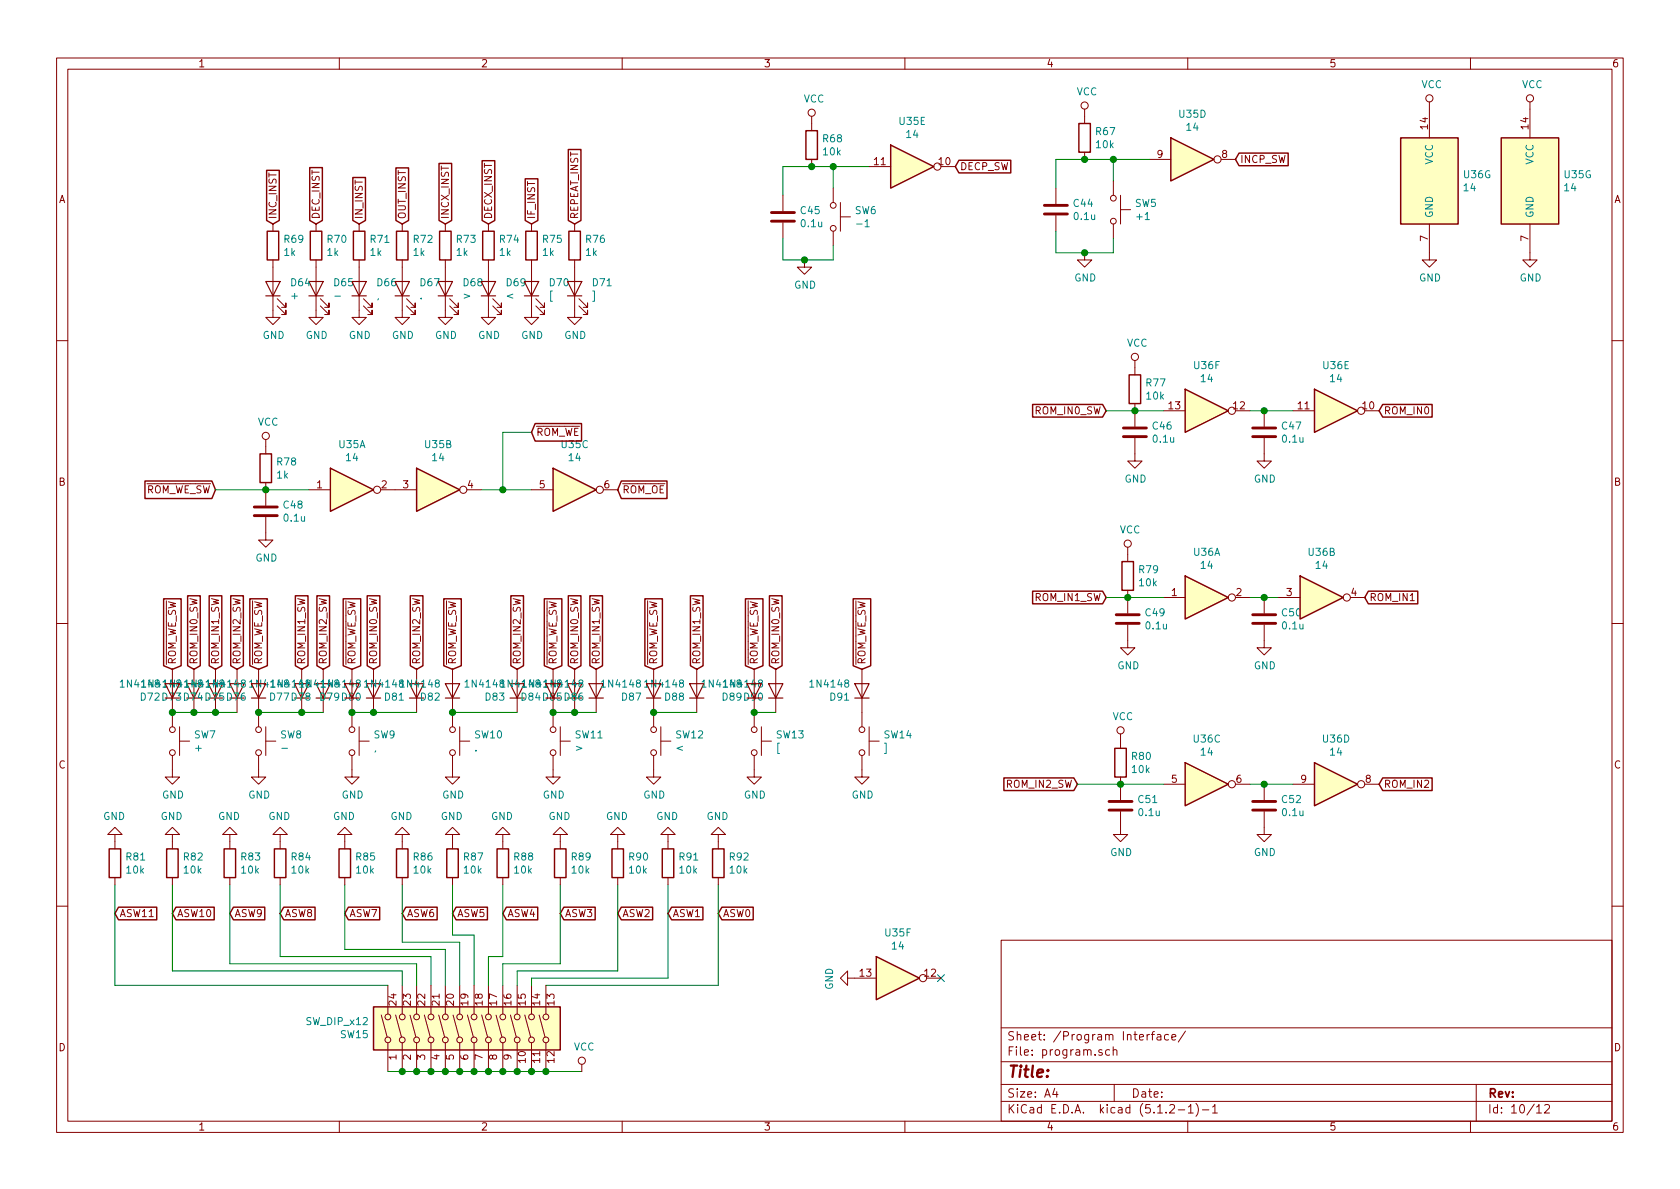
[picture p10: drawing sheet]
<svg xmlns="http://www.w3.org/2000/svg" width="297mm" height="210mm" viewBox="0 0 297 210" stroke-linecap="round" stroke-linejoin="round" font-family="sans-serif">
<g fill="none" stroke="#840000" stroke-width=".18">
<path d="M10 10.3h277v189.9h-277zM12 12.2h273v186.1h-273zM60 10.3v1.9M110 10.3v1.9M160 10.3v1.9M191.8 19.3v2.5M210 10.3v1.9M252.7 18v6.4M260 10.3v1.9M270.5 18v6.4M48.3 39.6v1.3M55.9 39.6v1.3"/>
<path d="M63.5 39.6v1.3M71.1 39.6v1.3M78.7 39.6v1.3M86.4 39.6v1.3M94 39.6v1.3M101.6 39.6v1.3M138.4 34.5v2.8M138.4 39.4v2.8M143.5 20.6v2.5M143.5 28.2v1.3M147.3 33.3v2.5M148.6 38.3h1.8"/>
<path d="M148.6 35.8v5.1M153.7 29.5h3.8M166.4 29.5h2.5M186.7 33.3v2.8M186.7 38.1v2.8M191.8 26.9v1.3M196.8 32v2.5M196.8 39.6v2.6M198.1 34.5v5.1M198.1 37.1h1.8M203.2 28.2h3.8M215.9 28.2h2.5"/>
<path d="M252.7 39.6v6.4h1.3l-1.3 1.2-1.2-1.2h1.2M270.5 39.6v6.4h1.3l-1.3 1.2-1.3-1.2h1.3M48.3 46v10.1h1.2l-1.2 1.3-1.3-1.3h1.3M49 54.1l1.5 1.5v-.7v.7h-.7M49 52.8l1.5 1.6v-.8v.8h-.7M55.9 46v10.1h1.2l-1.2 1.3-1.3-1.3h1.3M56.6 54.1l1.6 1.5v-.7v.7h-.8M56.6 52.8l1.6 1.6v-.8v.8h-.8M63.5 46v10.1h1.3l-1.3 1.3-1.3-1.3h1.3M64.3 54.1l1.5 1.5v-.7v.7h-.8M64.3 52.8l1.5 1.6v-.8v.8h-.8M71.1 46v10.1h1.3l-1.3 1.3-1.3-1.3h1.3"/>
<path d="M71.9 54.1l1.5 1.5v-.7v.7h-.8M71.9 52.8l1.5 1.6v-.8v.8h-.8M78.7 46v10.1h1.3l-1.3 1.3-1.2-1.3h1.2M79.5 54.1l1.5 1.5v-.7v.7h-.7M79.5 52.8l1.5 1.6v-.8v.8h-.7M86.4 46v10.1h1.2l-1.2 1.3-1.3-1.3h1.3M87.1 54.1l1.5 1.5v-.7v.7h-.7M87.1 52.8l1.5 1.6v-.8v.8h-.7M94 46v10.1h1.2l-1.2 1.3-1.3-1.3h1.3M94.7 54.1l1.6 1.5v-.7v.7h-.8M94.7 52.8l1.6 1.6v-.8v.8h-.8M101.6 46v10.1h1.3l-1.3 1.3-1.3-1.3h1.3"/>
<path d="M102.4 54.1l1.5 1.5v-.7v.7h-.8M102.4 52.8l1.5 1.6v-.8v.8h-.8M142.2 46v1.2h1.3l-1.3 1.3-1.2-1.3h1.2M147.3 40.9v2.5M191.8 44.7v1.3h1.2l-1.2 1.2-1.3-1.2h1.3M10 60.2h2M47 77.7v2.6M200.7 77.5v4h1.2l-1.2 1.3-1.3-1.3h1.3M200.7 63.7v2.6M200.7 71.4v4M205.7 72.6h3.8M218.4 72.6h2.6"/>
<path d="M223.5 77.5v4h1.3l-1.3 1.3-1.3-1.3h1.3M223.5 72.6v2.8M228.6 72.6h3.8M241.3 72.6h2.5M285 60.2h2M47 91.4v4.1h1.3l-1.3 1.3-1.3-1.3h1.3M47 85.3v4.1M54.6 86.6h3.8M67.3 86.6h6.4M82.5 86.6h2.6M94 86.6h3.8M106.7 86.6h2.5"/>
<path d="M199.4 96.8v2.5M10 110.3h2M30.5 118.4v10.1M34.3 118.4v7.6M38.1 118.4v7.6M41.9 118.4v7.6M45.7 118.4v10.1M53.3 118.4v7.6M57.1 118.4v7.6M62.2 118.4v10.1M66 118.4v7.6M73.7 118.4v7.6"/>
<path d="M80 118.4v10.1M91.4 118.4v7.6M97.8 118.4v10.1M101.6 118.4v7.6M105.4 118.4v7.6M115.6 118.4v10.1M123.2 118.4v7.6M133.3 118.4v10.1M137.2 118.4v7.6M152.4 118.4v10.1M199.4 110.5v4h1.3l-1.3 1.3-1.3-1.3h1.3M199.4 104.4v4.1"/>
<path d="M205.7 105.7h3.8M218.4 105.7h2.6M223.5 110.5v4h1.3l-1.3 1.3-1.3-1.3h1.3M223.5 105.7v2.8M226.1 105.7h3.8M238.8 105.7h2.5M285 110.3h2M30.5 133.6v3.8h1.2l-1.2 1.3-1.3-1.3h1.3M31.7 131.1h1.8M31.7 128.5v5.1M45.7 133.6v3.8h1.3l-1.3 1.3-1.3-1.3h1.3M47 131.1h1.8"/>
<path d="M47 128.5v5.1M62.2 133.6v3.8h1.3l-1.3 1.3-1.2-1.3h1.2M63.5 131.1h1.8M63.5 128.5v5.1M80 133.6v3.8h1.3l-1.3 1.3-1.3-1.3h1.3M81.3 131.1h1.8M81.3 128.5v5.1M97.8 133.6v3.8h1.3l-1.3 1.3-1.3-1.3h1.3M99.1 131.1h1.7M99.1 128.5v5.1M115.6 133.6v3.8h1.2l-1.2 1.3-1.3-1.3h1.3M116.8 131.1h1.8"/>
<path d="M116.8 128.5v5.1M133.3 133.6v3.8h1.3l-1.3 1.3-1.2-1.3h1.2M134.6 131.1h1.8M134.6 128.5v5.1M152.4 133.6v3.8h1.3l-1.3 1.3-1.3-1.3h1.3M153.7 131.1h1.7M153.7 128.5v5.1M198.1 129.8v2.5M198.1 137.4v4.1M205.7 138.7h3.8M218.4 138.7h2.6M223.5 138.7v2.8"/>
<path d="M228.6 138.7h3.8M241.3 138.7h2.5M20.3 147.6h1.3l-1.3-1.3-1.3 1.3h1.3v2.5M20.3 155.2v1.3M30.5 147.6h1.2l-1.2-1.3-1.3 1.3h1.3v2.5M30.5 155.2v1.3M40.6 147.6h1.3l-1.3-1.3-1.2 1.3h1.2v2.5M40.6 155.2v1.3M49.5 147.6h1.3l-1.3-1.3-1.2 1.3h1.2v2.5M49.5 155.2v1.3M61 147.6h1.2l-1.2-1.3-1.3 1.3h1.3v2.5M61 155.2v1.3"/>
<path d="M71.1 147.6h1.3l-1.3-1.3-1.3 1.3h1.3v2.5M71.1 155.2v1.3M80 147.6h1.3l-1.3-1.3-1.3 1.3h1.3v2.5M80 155.2v1.3M88.9 147.6h1.3l-1.3-1.3-1.3 1.3h1.3v2.5M88.9 155.2v1.3M99.1 147.6h1.2l-1.2-1.3-1.3 1.3h1.3v2.5M99.1 155.2v1.3M109.2 147.6h1.3l-1.3-1.3-1.3 1.3h1.3v2.5M109.2 155.2v1.3M118.1 147.6h1.3l-1.3-1.3-1.3 1.3h1.3v2.5M118.1 155.2v1.3"/>
<path d="M127 147.6h1.3l-1.3-1.3-1.3 1.3h1.3v2.5M127 155.2v1.3M198.1 143.5v4.1h1.3l-1.3 1.2-1.3-1.2h1.3M223.5 143.5v4.1h1.3l-1.3 1.2-1.3-1.2h1.3M10 160.2h2M67.4 179.5l1.1 3.9M68.6 174.2v5.1M70 179.5l1 3.9M71.1 174.2v5.1M72.5 179.5l1 3.9M73.7 174.2v5.1M75 179.5l1.1 3.9"/>
<path d="M76.2 174.2v5.1M77.6 179.5l1 3.9M78.7 174.2v5.1M80.1 179.5l1.1 3.9M81.3 174.2v5.1M82.7 179.5l1 3.9M83.8 174.2v5.1M85.2 179.5l1 3.9M86.4 174.2v5.1M87.7 179.5l1 3.9M88.9 174.2v5.1M90.2 179.5l1.1 3.9"/>
<path d="M91.4 174.2v5.1M92.8 179.5l1 3.9M94 174.2v5.1M95.3 179.5l1.1 3.9M96.5 174.2v5.1M149.9 173v-1.3l-1.3 1.3 1.3 1.2v-1.2h5M163.8 173h2.6M177 166.3h108v32h-108zM285 160.2h2M60 198.3v1.9M68.6 184.4v5.1M71.1 184.4v5.1"/>
<path d="M73.7 184.4v5.1M76.2 184.4v5.1M78.7 184.4v5.1M81.3 184.4v5.1M83.8 184.4v5.1M86.4 184.4v5.1M88.9 184.4v5.1M91.4 184.4v5.1M94 184.4v5.1M96.5 184.4v5.1M102.9 188.2v1.3M110 198.3v1.9"/>
<path d="M160 198.3v1.9M177 194.8h108M177 191.8h108M177 187.8h108M177 181.8h108M186.5 192.5l-.4 1h1M186.8 193v1M194.8 185.7a.37 .37 0 0 0-.5 .1v.2l.5 .2 .1 .1-.2 .3-.4-.1M196.2 185.7l-.4-.1-.3 .3 .1 .6 .2 .1 .4-.1M196.8 185.7h.1a.37 .37 0 0 1 .6 .1v.8M196.8 185.1v1.5M197 191.8v3"/>
<path d="M203.3 182.9l-.5 .3M203.6 182.9h.5M204.1 182.4l-.3 .2v1.3M204.6 183h.6l.1 .9M205.3 183.3l-.6 .1a.29 .29 0 0 0-.2 .2 .29 .29 0 0 0 .2 .3l.6-.1M206.6 183l-.4-.1-.3 .3 .1 .6 .2 .1 .4-.1M206.8 195.5l.2-.2h.4l.2 .2 .1 .3-.1 .2-.8 .8h.9M207.2 183.4l.7-.1-.1-.3-.4-.1-.2 .2 .1 .7h.5M208.3 196.3h1.2M209.6 182.3l-1.3 2M210 198.3v1.9M210.1 195.8l.4-.5v1.5"/>
<path d="M210.1 196.8h.9M211.5 195.1a1.71 1.71 0 0 1 0 2.3M212.6 196.3h1.1M214.4 195.8l.4-.5v1.5M214.4 196.8h.8M260 198.3v1.9M261 191.8v6.5M271.7 195.8l.4-.5v1.5M271.7 196.8h.8M273.1 195.5l.2-.2h.4l.2 .2 .1 .3-.1 .2-.9 .8h1"/>
<circle cx="143.5" cy="19.9" r=".63"/>
<circle cx="191.8" cy="18.7" r=".63"/>
<circle cx="252.7" cy="17.4" r=".63"/>
<circle cx="270.5" cy="17.4" r=".63"/>
<circle cx="147.3" cy="36.3" r=".51"/>
<circle cx="165.7" cy="29.5" r=".63"/>
<circle cx="196.9" cy="39.1" r=".51"/>
<circle cx="196.9" cy="35" r=".51"/>
<circle cx="215.3" cy="28.2" r=".63"/>
<circle cx="147.3" cy="40.4" r=".51"/>
<circle cx="47" cy="77.1" r=".63"/>
<circle cx="200.7" cy="63.1" r=".63"/>
<circle cx="217.8" cy="72.6" r=".63"/>
<circle cx="240.7" cy="72.6" r=".63"/>
<circle cx="66.7" cy="86.6" r=".63"/>
<circle cx="81.9" cy="86.6" r=".63"/>
<circle cx="106" cy="86.6" r=".63"/>
<circle cx="199.4" cy="96.1" r=".63"/>
<circle cx="217.8" cy="105.7" r=".63"/>
<circle cx="238.1" cy="105.7" r=".63"/>
<circle cx="30.5" cy="133.1" r=".51"/>
<circle cx="30.5" cy="129" r=".51"/>
<circle cx="45.7" cy="133.1" r=".51"/>
<circle cx="45.7" cy="129" r=".51"/>
<circle cx="62.2" cy="129" r=".51"/>
<circle cx="62.2" cy="133.1" r=".51"/>
<circle cx="80" cy="133.1" r=".51"/>
<circle cx="80" cy="129" r=".51"/>
<circle cx="97.8" cy="129" r=".51"/>
<circle cx="97.8" cy="133.1" r=".51"/>
<circle cx="115.6" cy="133.1" r=".51"/>
<circle cx="115.6" cy="129" r=".51"/>
<circle cx="133.4" cy="133.1" r=".51"/>
<circle cx="133.4" cy="129" r=".51"/>
<circle cx="152.4" cy="129" r=".51"/>
<circle cx="152.4" cy="133.1" r=".51"/>
<circle cx="198.1" cy="129.2" r=".63"/>
<circle cx="217.8" cy="138.7" r=".63"/>
<circle cx="240.7" cy="138.7" r=".63"/>
<circle cx="68.6" cy="179.8" r=".51"/>
<circle cx="71.1" cy="179.8" r=".51"/>
<circle cx="73.7" cy="179.8" r=".51"/>
<circle cx="76.2" cy="179.8" r=".51"/>
<circle cx="78.7" cy="179.8" r=".51"/>
<circle cx="81.3" cy="179.8" r=".51"/>
<circle cx="83.8" cy="179.8" r=".51"/>
<circle cx="86.4" cy="179.8" r=".51"/>
<circle cx="88.9" cy="179.8" r=".51"/>
<circle cx="91.4" cy="179.8" r=".51"/>
<circle cx="94" cy="179.8" r=".51"/>
<circle cx="96.5" cy="179.8" r=".51"/>
<circle cx="163.2" cy="173" r=".63"/>
<circle cx="68.6" cy="183.9" r=".51"/>
<circle cx="71.1" cy="183.9" r=".51"/>
<circle cx="73.7" cy="183.9" r=".51"/>
<circle cx="76.2" cy="183.9" r=".51"/>
<circle cx="78.7" cy="183.9" r=".51"/>
<circle cx="81.3" cy="183.9" r=".51"/>
<circle cx="83.8" cy="183.9" r=".51"/>
<circle cx="86.4" cy="183.9" r=".51"/>
<circle cx="88.9" cy="183.9" r=".51"/>
<circle cx="91.4" cy="183.9" r=".51"/>
<circle cx="94" cy="183.9" r=".51"/>
<circle cx="96.5" cy="183.9" r=".51"/>
<circle cx="102.9" cy="187.6" r=".63"/>
</g>
<g fill="none" stroke="#840000" stroke-width=".2">
<path d="M47 49.8h2.5l-1.2 2.5zM47 52.3h2.5M54.6 49.8h2.5l-1.2 2.5zM54.6 52.3h2.5M62.2 49.8h2.6l-1.3 2.5zM62.2 52.3h2.6M69.8 49.8h2.6l-1.3 2.5zM69.8 52.3h2.6M77.5 49.8h2.5l-1.3 2.5zM77.5 52.3h2.5M85.1 49.8h2.5l-1.2 2.5zM85.1 52.3h2.5"/>
<path d="M92.7 49.8h2.5l-1.2 2.5zM92.7 52.3h2.5M100.3 49.8h2.6l-1.3 2.5zM100.3 52.3h2.6M29.2 120.9h2.5l-1.2 2.5zM33 120.9h2.6l-1.3 2.5zM36.8 120.9h2.6l-1.3 2.5zM40.6 120.9h2.6l-1.3 2.5zM44.4 120.9h2.6l-1.3 2.5zM44.4 123.4h2.6M52.1 120.9h2.5l-1.3 2.5zM55.9 120.9h2.5l-1.3 2.5z"/>
<path d="M55.9 123.4h2.5M61 120.9h2.5l-1.3 2.5zM64.8 120.9h2.5l-1.3 2.5zM64.8 123.4h2.5M72.4 120.9h2.5l-1.2 2.5zM72.4 123.4h2.5M78.7 120.9h2.6l-1.3 2.5zM78.7 123.4h2.6M90.2 120.9h2.5l-1.3 2.5zM90.2 123.4h2.5M96.5 120.9h2.6l-1.3 2.5zM100.3 120.9h2.6l-1.3 2.5z"/>
<path d="M104.1 120.9h2.6l-1.3 2.5zM104.1 123.4h2.6M114.3 120.9h2.5l-1.2 2.5zM114.3 123.4h2.5M121.9 120.9h2.6l-1.3 2.5zM121.9 123.4h2.6M132.1 120.9h2.5l-1.3 2.5zM135.9 120.9h2.5l-1.2 2.5zM135.9 123.4h2.5M151.1 120.9h2.6l-1.3 2.5zM151.1 123.4h2.6"/>
</g>
<g fill="none" stroke="#840000" stroke-width=".25">
<path d="M47.1 30.1h2.3v8.9l-1.1 .6-1.2-.6zM54.8 29.6h2.2v9.4l-1.1 .6-1.1-.6zM62.4 31.4h2.2v7.6l-1.1 .6-1.1-.6zM70 29.7h2.2v9.3l-1.1 .6-1.1-.6zM77.6 28.9h2.3v10.1l-1.2 .6-1.1-.6zM85.2 28.4h2.3v10.6l-1.1 .6-1.2-.6zM92.9 31.6h2.2v7.4l-1.1 .6-1.1-.6zM100.5 26.4h2.2v12.6l-1.1 .6-1.1-.6zM142.5 23.1h2v5.1h-2zM157.5 25.6l7.6 3.9-7.6 3.8zM169.5 28.3h9.2v2.3h-9.2l-.6-1.1zM190.8 21.8h2v5.1h-2z"/>
<path d="M207 24.4l7.6 3.8-7.6 3.8zM219.1 27.1h8.7v2.2h-8.7l-.7-1.1zM247.6 24.4h10.2v15.2h-10.2zM265.4 24.4h10.2v15.2h-10.2zM47.2 40.9h2.1v5.1h-2.1zM54.9 40.9h2v5.1h-2zM62.5 40.9h2v5.1h-2zM70.1 40.9h2v5.1h-2zM77.7 40.9h2.1v5.1h-2.1zM85.3 40.9h2.1v5.1h-2.1zM93 40.9h2v5.1h-2zM100.6 40.9h2v5.1h-2z"/>
<path d="M94.6 74.9h8.2v3.1h-8.2l-.6-1.6zM182.6 71.5h12.3l.7 1.1-.7 1.2h-12.3zM199.6 66.3h2.1v5.1h-2.1zM209.5 68.8l7.7 3.8-7.7 3.8zM232.4 68.8l7.6 3.8-7.6 3.8zM244.5 71.5h8.7v2.3h-8.7l-.7-1.2zM25.6 85.1h11.9l.6 1.5-.6 1.6h-11.9zM46 80.3h2v5h-2zM58.4 82.8l7.6 3.8-7.6 3.8zM73.7 82.8l7.6 3.8-7.6 3.8zM97.8 82.8l7.6 3.8-7.6 3.8zM109.9 85.1h8v3.1h-8l-.7-1.6z"/>
<path d="M198.4 99.3h2v5.1h-2zM28.9 105.9h3.1v11.8l-1.5 .7-1.6-.7zM33.2 105.4h2.2v12.3l-1.1 .7-1.1-.7zM37 105.4h2.2v12.3l-1.1 .7-1.1-.7zM40.8 105.4h2.2v12.3l-1.1 .7-1.1-.7zM44.2 105.9h3.1v11.8l-1.6 .7-1.5-.7zM52.2 105.4h2.3v12.3l-1.2 .7-1.1-.7zM56 105.4h2.3v12.3l-1.2 .7-1.1-.7zM60.7 105.9h3.1v11.8l-1.6 .7-1.5-.7zM64.9 105.4h2.3v12.3l-1.2 .7-1.1-.7zM72.5 105.4h2.3v12.3l-1.1 .7-1.2-.7zM78.5 105.9h3.1v11.8l-1.6 .7-1.5-.7z"/>
<path d="M90.3 105.4h2.3v12.3l-1.2 .7-1.1-.7zM96.2 105.9h3.1v11.8l-1.5 .7-1.6-.7zM100.5 105.4h2.2v12.3l-1.1 .7-1.1-.7zM104.3 105.4h2.2v12.3l-1.1 .7-1.1-.7zM114 105.9h3.1v11.8l-1.5 .7-1.6-.7zM122.1 105.4h2.2v12.3l-1.1 .7-1.1-.7zM131.8 105.9h3.1v11.8l-1.6 .7-1.5-.7zM136 105.4h2.3v12.3l-1.1 .7-1.2-.7zM150.9 105.9h3v11.8l-1.5 .7-1.5-.7zM182.6 104.5h12.3l.7 1.2-.7 1.1h-12.3zM209.5 101.8l7.7 3.9-7.7 3.8zM229.9 101.8l7.6 3.9-7.6 3.8z"/>
<path d="M241.9 104.5h8.8v2.3h-8.8l-.6-1.1zM177.5 137.6h12.4l.6 1.1-.6 1.1h-12.4zM197.1 132.3h2v5.1h-2zM209.5 134.9l7.7 3.8-7.7 3.8zM232.4 134.9l7.6 3.8-7.6 3.8zM244.5 137.6h8.7v2.2h-8.7l-.7-1.1zM19.3 150.1h2v5.1h-2zM29.5 150.1h2v5.1h-2zM39.6 150.1h2.1v5.1h-2.1zM48.5 150.1h2v5.1h-2zM59.9 150.1h2.1v5.1h-2.1zM70.1 150.1h2v5.1h-2z"/>
<path d="M79 150.1h2v5.1h-2zM87.9 150.1h2v5.1h-2zM98 150.1h2.1v5.1h-2.1zM108.2 150.1h2v5.1h-2zM117.1 150.1h2v5.1h-2zM126 150.1h2v5.1h-2zM21 160.4h6.7v2.3h-6.7l-.7-1.2zM31.1 160.4h6.8v2.3h-6.8l-.6-1.2zM41.3 160.4h5.5v2.3h-5.5l-.7-1.2zM50.2 160.4h5.5v2.3h-5.5l-.7-1.2zM61.6 160.4h5.5v2.3h-5.5l-.6-1.2zM66 178h33.1v7.7h-33.1z"/>
<path d="M71.8 160.4h5.5v2.3h-5.5l-.7-1.2zM80.6 160.4h5.6v2.3h-5.6l-.6-1.2zM89.5 160.4h5.6v2.3h-5.6l-.6-1.2zM99.7 160.4h5.5v2.3h-5.5l-.6-1.2zM109.9 160.4h5.5v2.3h-5.5l-.7-1.2zM118.7 160.4h5.6v2.3h-5.6l-.6-1.2zM127.6 160.4h5.6v2.3h-5.6l-.6-1.2zM154.9 169.2l7.7 3.8-7.7 3.8z"/>
</g>
<path d="M153 40.1h.7M35.5 120.2l-.3 .9h.8" fill="none" stroke="#008484" stroke-width=".18"/>
<g fill="none" stroke="#008400" stroke-width=".18">
<path d="M147.3 29.5v3.8M153.7 29.5h-15.3v5M196.8 28.2v3.8M203.2 28.2h-16.5v5.1M138.4 42.2v3.8h8.9v-2.6M186.7 40.9v3.8h10.1v-2.5M94 76.4h-5.1v10.2M195.6 72.6h10.1M221 72.6h7.6M38.1 86.6h16.5M85.1 86.6h8.9M195.6 105.7h10.1"/>
<path d="M221 105.7h5.1M30.5 126h11.4M45.7 126h11.4M62.2 126h11.5M80 126h11.4M97.8 126h7.6M115.6 126h7.6M133.3 126h3.9M190.5 138.7h15.2M221 138.7h7.6M20.3 156.5v17.7h48.3M30.5 156.5v15.2h40.6v2.5"/>
<path d="M40.6 156.5v13.9h33.1v3.8M49.5 156.5v12.7h26.7v5M61 156.5v11.4h17.7v6.3M71.1 156.5v10.1h10.2v7.6M80 156.5v8.8h3.8v8.9M88.9 156.5v12.7h-2.5v5M99.1 156.5v13.9h-10.2v3.8M109.2 156.5v15.2h-17.8v2.5M118.1 156.5v16.5h-24.1v1.2M127 156.5v17.7h-30.5M68.6 189.5h34.3"/>
</g>
<g fill="#008400" stroke="#008400" stroke-width=".25">
<circle cx="34.3" cy="126" r=".51"/>
<circle cx="38.1" cy="126" r=".51"/>
<circle cx="30.5" cy="126" r=".51"/>
<circle cx="53.3" cy="126" r=".51"/>
<circle cx="45.7" cy="126" r=".51"/>
<circle cx="66" cy="126" r=".51"/>
<circle cx="62.2" cy="126" r=".51"/>
<circle cx="80" cy="126" r=".51"/>
<circle cx="101.6" cy="126" r=".51"/>
<circle cx="97.8" cy="126" r=".51"/>
<circle cx="115.6" cy="126" r=".51"/>
<circle cx="133.4" cy="126" r=".51"/>
<circle cx="191.8" cy="44.7" r=".51"/>
<circle cx="191.8" cy="28.2" r=".51"/>
<circle cx="142.2" cy="46" r=".51"/>
<circle cx="143.5" cy="29.5" r=".51"/>
<circle cx="147.3" cy="29.5" r=".51"/>
<circle cx="196.9" cy="28.2" r=".51"/>
<circle cx="47" cy="86.6" r=".51"/>
<circle cx="200.7" cy="72.6" r=".51"/>
<circle cx="199.4" cy="105.7" r=".51"/>
<circle cx="198.1" cy="138.7" r=".51"/>
<circle cx="223.5" cy="72.6" r=".51"/>
<circle cx="223.5" cy="138.7" r=".51"/>
<circle cx="223.5" cy="105.7" r=".51"/>
<circle cx="88.9" cy="86.6" r=".51"/>
<circle cx="71.1" cy="189.5" r=".51"/>
<circle cx="73.7" cy="189.5" r=".51"/>
<circle cx="76.2" cy="189.5" r=".51"/>
<circle cx="78.7" cy="189.5" r=".51"/>
<circle cx="81.3" cy="189.5" r=".51"/>
<circle cx="83.8" cy="189.5" r=".51"/>
<circle cx="86.4" cy="189.5" r=".51"/>
<circle cx="88.9" cy="189.5" r=".51"/>
<circle cx="91.4" cy="189.5" r=".51"/>
<circle cx="94" cy="189.5" r=".51"/>
<circle cx="96.5" cy="189.5" r=".51"/>
</g>
<g fill="#ffffc2" stroke="#ffffc2" stroke-width=".18">
<path d="M58.4 82.8l7.6 3.8-7.6 3.8z"/>
<path d="M207 24.4l7.6 3.8-7.6 3.8z"/>
<path d="M157.5 25.6l7.6 3.9-7.6 3.8z"/>
<path d="M265.4 24.4h10.2v15.2h-10.2z"/>
<path d="M209.5 101.8l7.7 3.9-7.7 3.8z"/>
<path d="M209.5 134.9l7.7 3.8-7.7 3.8z"/>
<path d="M209.5 68.8l7.7 3.8-7.7 3.8z"/>
<path d="M247.6 24.4h10.2v15.2h-10.2z"/>
<path d="M97.8 82.8l7.6 3.8-7.6 3.8z"/>
<path d="M73.7 82.8l7.6 3.8-7.6 3.8z"/>
<path d="M232.4 134.9l7.6 3.8-7.6 3.8z"/>
<path d="M229.9 101.8l7.6 3.9-7.6 3.8z"/>
<path d="M232.4 68.8l7.6 3.8-7.6 3.8z"/>
<path d="M154.9 169.2l7.7 3.8-7.7 3.8z"/>
<path d="M66 178h33.1v7.7h-33.1z"/>
</g>
<g fill="none" stroke="#840000" stroke-width=".51">
<path d="M136.4 39.1h4.1M136.4 37.6h4.1M184.7 37.8h4M184.7 36.3h4M198.6 77.2h4.1M198.6 75.7h4.1M221.5 77.2h4.1M221.5 75.7h4.1M45 91.2h4M45 89.7h4M197.4 110.2h4M197.4 108.7h4"/>
<path d="M221.5 110.2h4.1M221.5 108.7h4.1M196.1 143.3h4.1M196.1 141.7h4.1M221.5 143.3h4.1M221.5 141.7h4.1"/>
</g>
<path d="M165.8 172.4l1.2 1.2M167 172.4l-1.2 1.2" fill="none" stroke="#000084" stroke-width=".18"/>
<text font-size="2.8" fill="#840000" x="178" y="190.5">Title:</text>
<g font-size="2.1" fill="#840000">
<text x="178" y="184">Sheet: /Program Interface/</text>
<text x="178" y="186.7">File: program.sch</text>
<text x="178" y="196.9">KiCad E.D.A. kicad (5.1.2-1)-1</text>
<text x="178" y="194.1">Size: A4</text>
<text x="200" y="194.1">Date:</text>
<text x="263" y="194.1">Rev:</text>
<text x="263" y="196.9">Id: 10/12</text>
</g>
<g font-size="1.8" fill="#840000">
<text x="35" y="11.9">1</text>
<text x="85" y="11.9">2</text>
<text x="135" y="11.9">3</text>
<text x="185" y="11.9">4</text>
<text x="235" y="11.9">5</text>
<text x="285" y="11.9">6</text>
<text x="252.5" y="22.8" transform="rotate(-90 252.5 22.8)">14</text>
<text x="270.3" y="22.8" transform="rotate(-90 270.3 22.8)">14</text>
<text x="154.6" y="29.2">11</text>
<text x="166" y="29.2">10</text>
<text x="204.6" y="27.9">9</text>
<text x="216.1" y="27.9">8</text>
<text x="219.2" y="28.8">INCP_SW</text>
<text x="10.4" y="35.9">A</text>
<text x="169.7" y="30.1">DECP_SW</text>
<text x="285.4" y="35.9">A</text>
<text x="48.9" y="38.8" transform="rotate(-90 48.9 38.8)">INC_INST</text>
<text x="56.5" y="38.8" transform="rotate(-90 56.5 38.8)">DEC_INST</text>
<text x="64.1" y="38.8" transform="rotate(-90 64.1 38.8)">IN_INST</text>
<text x="71.8" y="38.8" transform="rotate(-90 71.8 38.8)">OUT_INST</text>
<text x="79.4" y="38.8" transform="rotate(-90 79.4 38.8)">INCX_INST</text>
<text x="87" y="38.8" transform="rotate(-90 87 38.8)">DECX_INST</text>
<text x="94.6" y="38.8" transform="rotate(-90 94.6 38.8)">IF_INST</text>
<text x="102.2" y="38.8" transform="rotate(-90 102.2 38.8)">REPEAT_INST</text>
<text x="252.5" y="42.6" transform="rotate(-90 252.5 42.6)">7</text>
<text x="270.3" y="42.6" transform="rotate(-90 270.3 42.6)">7</text>
<text x="94.8" y="77.1">ROM_WE</text>
<text x="183.1" y="73.3">ROM_IN0_SW</text>
<text x="206.7" y="72.4">13</text>
<text x="218.1" y="72.4">12</text>
<text x="229.5" y="72.4">11</text>
<text x="241" y="72.4">10</text>
<text x="244.6" y="73.3">ROM_IN0</text>
<text x="10.4" y="85.9">B</text>
<text x="25.5" y="87.2">ROM_WE_SW</text>
<text x="56" y="86.4">1</text>
<text x="67.5" y="86.4">2</text>
<text x="71.3" y="86.4">3</text>
<text x="82.7" y="86.4">4</text>
<text x="95.4" y="86.4">5</text>
<text x="106.8" y="86.4">6</text>
<text x="110" y="87.2">ROM_OE</text>
<text x="285.4" y="85.9">B</text>
<text x="183.1" y="106.3">ROM_IN1_SW</text>
<text x="207.2" y="105.4">1</text>
<text x="218.6" y="105.4">2</text>
<text x="227.5" y="105.4">3</text>
<text x="238.9" y="105.4">4</text>
<text x="242.1" y="106.3">ROM_IN1</text>
<text x="31.1" y="117.6" transform="rotate(-90 31.1 117.6)">ROM_WE_SW</text>
<text x="34.9" y="117.6" transform="rotate(-90 34.9 117.6)">ROM_IN0_SW</text>
<text x="38.7" y="117.6" transform="rotate(-90 38.7 117.6)">ROM_IN1_SW</text>
<text x="42.5" y="117.6" transform="rotate(-90 42.5 117.6)">ROM_IN2_SW</text>
<text x="46.4" y="117.6" transform="rotate(-90 46.4 117.6)">ROM_WE_SW</text>
<text x="54" y="117.6" transform="rotate(-90 54 117.6)">ROM_IN1_SW</text>
<text x="57.8" y="117.6" transform="rotate(-90 57.8 117.6)">ROM_IN2_SW</text>
<text x="62.9" y="117.6" transform="rotate(-90 62.9 117.6)">ROM_WE_SW</text>
<text x="66.7" y="117.6" transform="rotate(-90 66.7 117.6)">ROM_IN0_SW</text>
<text x="74.3" y="117.6" transform="rotate(-90 74.3 117.6)">ROM_IN2_SW</text>
<text x="80.6" y="117.6" transform="rotate(-90 80.6 117.6)">ROM_WE_SW</text>
<text x="92.1" y="117.6" transform="rotate(-90 92.1 117.6)">ROM_IN2_SW</text>
<text x="98.4" y="117.6" transform="rotate(-90 98.4 117.6)">ROM_WE_SW</text>
<text x="102.2" y="117.6" transform="rotate(-90 102.2 117.6)">ROM_IN0_SW</text>
<text x="106" y="117.6" transform="rotate(-90 106 117.6)">ROM_IN1_SW</text>
<text x="116.2" y="117.6" transform="rotate(-90 116.2 117.6)">ROM_WE_SW</text>
<text x="123.8" y="117.6" transform="rotate(-90 123.8 117.6)">ROM_IN1_SW</text>
<text x="134" y="117.6" transform="rotate(-90 134 117.6)">ROM_WE_SW</text>
<text x="137.8" y="117.6" transform="rotate(-90 137.8 117.6)">ROM_IN0_SW</text>
<text x="153" y="117.6" transform="rotate(-90 153 117.6)">ROM_WE_SW</text>
<text x="10.4" y="135.9">C</text>
<text x="285.4" y="135.9">C</text>
<text x="178" y="139.3">ROM_IN2_SW</text>
<text x="207.2" y="138.4">5</text>
<text x="218.6" y="138.4">6</text>
<text x="230" y="138.4">9</text>
<text x="241.5" y="138.4">8</text>
<text x="244.6" y="139.3">ROM_IN2</text>
<text x="21.1" y="162.2">ASW11</text>
<text x="31.3" y="162.2">ASW10</text>
<text x="41.4" y="162.2">ASW9</text>
<text x="50.3" y="162.2">ASW8</text>
<text x="61.7" y="162.2">ASW7</text>
<text x="71.9" y="162.2">ASW6</text>
<text x="80.8" y="162.2">ASW5</text>
<text x="89.7" y="162.2">ASW4</text>
<text x="99.8" y="162.2">ASW3</text>
<text x="110" y="162.2">ASW2</text>
<text x="118.9" y="162.2">ASW1</text>
<text x="127.8" y="162.2">ASW0</text>
<text x="152.1" y="172.7">13</text>
<text x="163.5" y="172.7">12</text>
<text x="70.1" y="177.7" transform="rotate(-90 70.1 177.7)">24</text>
<text x="72.6" y="177.7" transform="rotate(-90 72.6 177.7)">23</text>
<text x="75.2" y="177.7" transform="rotate(-90 75.2 177.7)">22</text>
<text x="77.7" y="177.7" transform="rotate(-90 77.7 177.7)">21</text>
<text x="80.3" y="177.7" transform="rotate(-90 80.3 177.7)">20</text>
<text x="82.8" y="177.7" transform="rotate(-90 82.8 177.7)">19</text>
<text x="85.3" y="177.7" transform="rotate(-90 85.3 177.7)">18</text>
<text x="87.9" y="177.7" transform="rotate(-90 87.9 177.7)">17</text>
<text x="90.4" y="177.7" transform="rotate(-90 90.4 177.7)">16</text>
<text x="93" y="177.7" transform="rotate(-90 93 177.7)">15</text>
<text x="95.5" y="177.7" transform="rotate(-90 95.5 177.7)">14</text>
<text x="98" y="177.7" transform="rotate(-90 98 177.7)">13</text>
<text x="10.4" y="185.9">D</text>
<text x="285.4" y="185.9">D</text>
<text x="70.1" y="187.4" transform="rotate(-90 70.1 187.4)">1</text>
<text x="72.6" y="187.4" transform="rotate(-90 72.6 187.4)">2</text>
<text x="75.2" y="187.4" transform="rotate(-90 75.2 187.4)">3</text>
<text x="77.7" y="187.4" transform="rotate(-90 77.7 187.4)">4</text>
<text x="80.3" y="187.4" transform="rotate(-90 80.3 187.4)">5</text>
<text x="82.8" y="187.4" transform="rotate(-90 82.8 187.4)">6</text>
<text x="85.3" y="187.4" transform="rotate(-90 85.3 187.4)">7</text>
<text x="87.9" y="187.4" transform="rotate(-90 87.9 187.4)">8</text>
<text x="90.4" y="187.4" transform="rotate(-90 90.4 187.4)">9</text>
<text x="93" y="187.9" transform="rotate(-90 93 187.9)">10</text>
<text x="95.5" y="187.9" transform="rotate(-90 95.5 187.9)">11</text>
<text x="98" y="187.9" transform="rotate(-90 98 187.9)">12</text>
<text x="35" y="199.9">1</text>
<text x="85" y="199.9">2</text>
<text x="135" y="199.9">3</text>
<text x="185" y="199.9">4</text>
<text x="235" y="199.9">5</text>
<text x="285" y="199.9">6</text>
</g>
<g font-size="1.8" fill="#008484">
<text x="190.3" y="16.9">VCC</text>
<text x="251.3" y="15.6">VCC</text>
<text x="269.1" y="15.6">VCC</text>
<text x="142.1" y="18.1">VCC</text>
<text x="159.1" y="22.1">U35E</text>
<text x="193.8" y="23.9">R67</text>
<text x="208.6" y="20.8">U35D</text>
<text x="209.9" y="23.1">14</text>
<text x="145.6" y="25.2">R68</text>
<text x="145.6" y="27.5">10k</text>
<text x="160.3" y="24.4">14</text>
<text x="193.9" y="26.2">10k</text>
<text x="253.4" y="29.1" transform="rotate(-90 253.4 29.1)">VCC</text>
<text x="271.1" y="29.1" transform="rotate(-90 271.1 29.1)">VCC</text>
<text x="258.9" y="31.5">U36G</text>
<text x="258.9" y="33.8">14</text>
<text x="276.6" y="31.5">U35G</text>
<text x="276.7" y="33.8">14</text>
<text x="141.6" y="37.9">C45</text>
<text x="141.8" y="40.2">0.1u</text>
<text x="151.2" y="37.9">SW6</text>
<text x="151.8" y="40.2">-1</text>
<text x="189.9" y="36.6">C44</text>
<text x="190" y="38.9">0.1u</text>
<text x="200.7" y="36.6">SW5</text>
<text x="201.1" y="38.9">+1</text>
<text x="253.4" y="38.6" transform="rotate(-90 253.4 38.6)">GND</text>
<text x="271.1" y="38.6" transform="rotate(-90 271.1 38.6)">GND</text>
<text x="50.3" y="45.3">1k</text>
<text x="50.3" y="42.9">R69</text>
<text x="57.9" y="45.3">1k</text>
<text x="57.9" y="42.9">R70</text>
<text x="65.5" y="45.3">1k</text>
<text x="65.6" y="42.9">R71</text>
<text x="73.1" y="45.3">1k</text>
<text x="73.2" y="42.9">R72</text>
<text x="80.7" y="45.3">1k</text>
<text x="80.8" y="42.9">R73</text>
<text x="88.4" y="45.3">1k</text>
<text x="88.4" y="42.9">R74</text>
<text x="96" y="45.3">1k</text>
<text x="96" y="42.9">R75</text>
<text x="103.6" y="45.3">1k</text>
<text x="103.7" y="42.9">R76</text>
<text x="51.5" y="50.6">D64</text>
<text x="51.6" y="52.9">+</text>
<text x="59.1" y="50.6">D65</text>
<text x="59.4" y="52.9">-</text>
<text x="66.6" y="52.9">,</text>
<text x="66.8" y="50.6">D66</text>
<text x="74.2" y="52.9">.</text>
<text x="74.4" y="50.6">D67</text>
<text x="82" y="50.6">D68</text>
<text x="82.1" y="52.9">&gt;</text>
<text x="89.6" y="50.6">D69</text>
<text x="89.7" y="52.9">&lt;</text>
<text x="97.2" y="52.9">[</text>
<text x="97.2" y="50.6">D70</text>
<text x="104.8" y="52.9">]</text>
<text x="104.9" y="50.6">D71</text>
<text x="140.4" y="51">GND</text>
<text x="189.9" y="49.8">GND</text>
<text x="250.9" y="49.8">GND</text>
<text x="268.7" y="49.8">GND</text>
<text x="46.4" y="59.9">GND</text>
<text x="54.1" y="59.9">GND</text>
<text x="61.7" y="59.9">GND</text>
<text x="69.3" y="59.9">GND</text>
<text x="76.9" y="59.9">GND</text>
<text x="84.5" y="59.9">GND</text>
<text x="92.2" y="59.9">GND</text>
<text x="99.8" y="59.9">GND</text>
<text x="199.2" y="61.3">VCC</text>
<text x="211.2" y="65.3">U36F</text>
<text x="234" y="65.3">U36E</text>
<text x="202.7" y="68.3">R77</text>
<text x="202.8" y="70.7">10k</text>
<text x="212.4" y="67.6">14</text>
<text x="235.3" y="67.6">14</text>
<text x="45.6" y="75.3">VCC</text>
<text x="203.9" y="76">C46</text>
<text x="226.7" y="76">C47</text>
<text x="49" y="82.3">R78</text>
<text x="60" y="79.2">U35A</text>
<text x="61.3" y="81.6">14</text>
<text x="75.2" y="79.2">U35B</text>
<text x="76.5" y="81.6">14</text>
<text x="99.3" y="79.2">U35C</text>
<text x="100.6" y="81.6">14</text>
<text x="204" y="78.3">0.1u</text>
<text x="226.8" y="78.3">0.1u</text>
<text x="49" y="84.6">1k</text>
<text x="50.2" y="89.9">C48</text>
<text x="198.8" y="85.3">GND</text>
<text x="221.7" y="85.3">GND</text>
<text x="50.3" y="92.2">0.1u</text>
<text x="198" y="94.3">VCC</text>
<text x="45.2" y="99.3">GND</text>
<text x="201.4" y="101.4">R79</text>
<text x="211.1" y="98.3">U36A</text>
<text x="212.4" y="100.6">14</text>
<text x="231.4" y="98.3">U36B</text>
<text x="232.7" y="100.6">14</text>
<text x="201.5" y="103.7">10k</text>
<text x="202.6" y="109">C49</text>
<text x="202.7" y="111.3">0.1u</text>
<text x="226.7" y="109">C50</text>
<text x="226.8" y="111.3">0.1u</text>
<text x="197.6" y="118.4">GND</text>
<text x="221.7" y="118.4">GND</text>
<text x="21.6" y="121.6">1N4148</text>
<text x="24.9" y="123.9">D72 D73 D74 D75 D76</text>
<text x="25.4" y="121.6">1N4148</text>
<text x="29.2" y="121.6">1N4148</text>
<text x="36.9" y="121.6">1N4148</text>
<text x="44.5" y="121.6">1N4148</text>
<text x="47.8" y="123.9">D77 D78</text>
<text x="48.3" y="121.6">1N4148</text>
<text x="53.4" y="121.6">1N4148</text>
<text x="56.7" y="123.9">D79 D80</text>
<text x="57.2" y="121.6">1N4148</text>
<text x="64.8" y="121.6">1N41481N4148</text>
<text x="68.1" y="123.9">D81</text>
<text x="74.4" y="123.9">D82</text>
<text x="82.6" y="121.6">1N41481N4148</text>
<text x="85.9" y="123.9">D83</text>
<text x="92.2" y="123.9">D84 D85 D86</text>
<text x="92.7" y="121.6">1N4148</text>
<text x="96.5" y="121.6">1N4148</text>
<text x="106.7" y="121.6">1N4148</text>
<text x="110" y="123.9">D87</text>
<text x="114.3" y="121.6">1N4148</text>
<text x="117.6" y="123.9">D88</text>
<text x="124.5" y="121.6">1N4148</text>
<text x="127.8" y="123.9">D89 D90</text>
<text x="128.3" y="121.6">1N4148</text>
<text x="143.5" y="121.6">1N4148</text>
<text x="146.8" y="123.9">D91</text>
<text x="34.3" y="130.6">SW7</text>
<text x="49.6" y="130.6">SW8</text>
<text x="66.1" y="130.6">SW9</text>
<text x="84" y="130.6">SW10</text>
<text x="101.8" y="130.6">SW11</text>
<text x="119.5" y="130.6">SW12</text>
<text x="137.3" y="130.6">SW13</text>
<text x="156.4" y="130.6">SW14</text>
<text x="196.7" y="127.3">VCC</text>
<text x="211.1" y="131.3">U36C</text>
<text x="234" y="131.3">U36D</text>
<text x="34.6" y="132.9">+</text>
<text x="50.1" y="132.9">-</text>
<text x="66.1" y="132.9">,</text>
<text x="83.9" y="132.9">.</text>
<text x="101.9" y="132.9">&gt;</text>
<text x="119.7" y="132.9">&lt;</text>
<text x="137.3" y="132.9">[</text>
<text x="156.4" y="132.9">]</text>
<text x="200.2" y="134.4">R80</text>
<text x="200.2" y="136.7">10k</text>
<text x="212.4" y="133.6">14</text>
<text x="235.3" y="133.6">14</text>
<text x="28.7" y="141.2">GND</text>
<text x="43.9" y="141.2">GND</text>
<text x="60.4" y="141.2">GND</text>
<text x="78.2" y="141.2">GND</text>
<text x="96" y="141.2">GND</text>
<text x="113.7" y="141.2">GND</text>
<text x="131.5" y="141.2">GND</text>
<text x="150.6" y="141.2">GND</text>
<text x="201.3" y="142">C51</text>
<text x="226.7" y="142">C52</text>
<text x="18.2" y="145">GND</text>
<text x="28.4" y="145">GND</text>
<text x="38.6" y="145">GND</text>
<text x="47.4" y="145">GND</text>
<text x="58.9" y="145">GND</text>
<text x="69" y="145">GND</text>
<text x="77.9" y="145">GND</text>
<text x="86.8" y="145">GND</text>
<text x="97" y="145">GND</text>
<text x="107.1" y="145">GND</text>
<text x="116" y="145">GND</text>
<text x="124.9" y="145">GND</text>
<text x="201.4" y="144.3">0.1u</text>
<text x="226.8" y="144.3">0.1u</text>
<text x="22.4" y="152.2">R81</text>
<text x="22.4" y="154.5">10k</text>
<text x="32.5" y="152.2">R82</text>
<text x="32.6" y="154.5">10k</text>
<text x="42.7" y="152.2">R83</text>
<text x="42.7" y="154.5">10k</text>
<text x="51.6" y="152.2">R84</text>
<text x="51.6" y="154.5">10k</text>
<text x="63" y="152.2">R85</text>
<text x="63.1" y="154.5">10k</text>
<text x="73.2" y="152.2">R86</text>
<text x="73.2" y="154.5">10k</text>
<text x="82.1" y="152.2">R87</text>
<text x="82.1" y="154.5">10k</text>
<text x="91" y="152.2">R88</text>
<text x="91" y="154.5">10k</text>
<text x="101.1" y="152.2">R89</text>
<text x="101.2" y="154.5">10k</text>
<text x="111.3" y="152.2">R90</text>
<text x="111.3" y="154.5">10k</text>
<text x="120.2" y="152.2">R91</text>
<text x="120.2" y="154.5">10k</text>
<text x="129.1" y="152.2">R92</text>
<text x="129.1" y="154.5">10k</text>
<text x="196.3" y="151.4">GND</text>
<text x="221.7" y="151.4">GND</text>
<text x="156.6" y="165.6">U35F</text>
<text x="157.8" y="167.9">14</text>
<text x="147.3" y="175.1" transform="rotate(-90 147.3 175.1)">GND</text>
<text x="54.3" y="181.3">SW_DIP_x12</text>
<text x="60.2" y="183.6">SW15</text>
<text x="101.4" y="185.8">VCC</text>
</g>
</svg>
